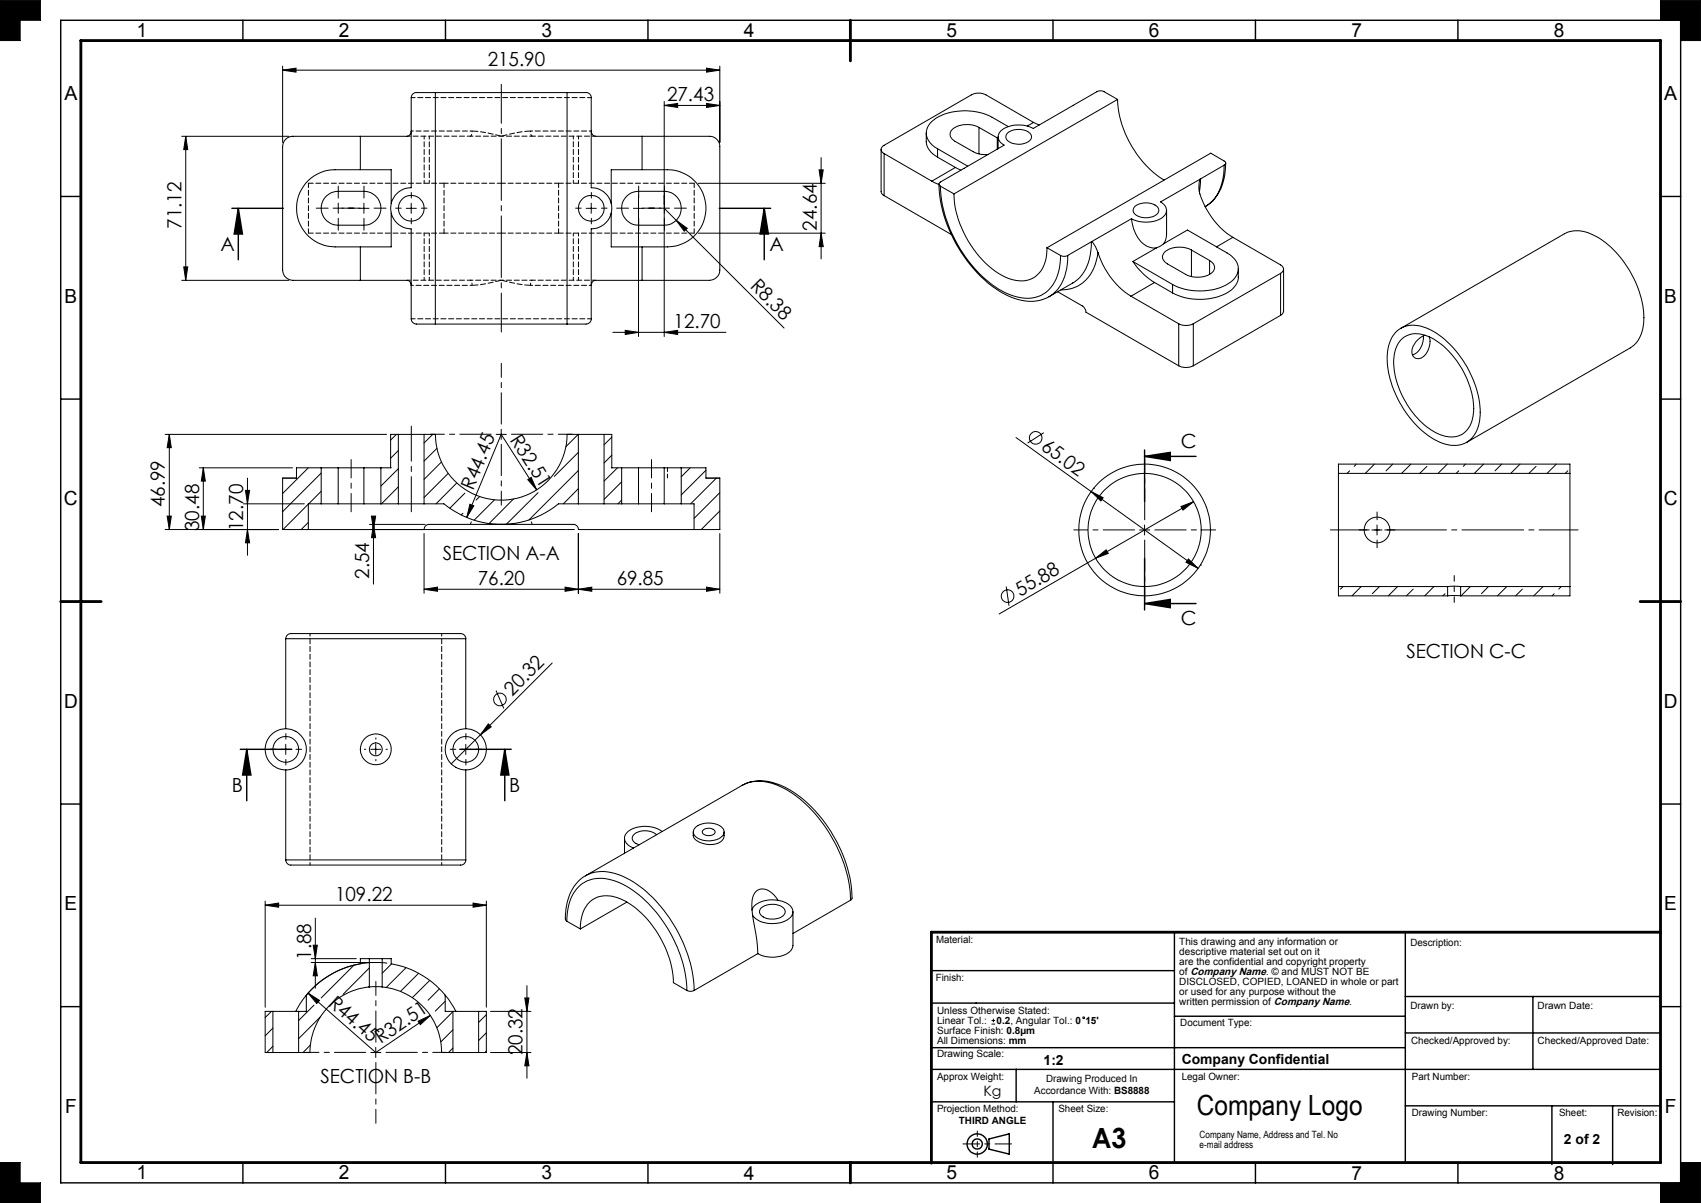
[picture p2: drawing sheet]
<svg xmlns="http://www.w3.org/2000/svg" width="420mm" height="297mm" viewBox="0 0 420 297" stroke-linecap="round" stroke-linejoin="round" font-family="sans-serif">
<g fill="none" stroke="#000" stroke-width=".35">
<path d="M15 5h400v287h-400zM60 5v5M110 5v5M160 5v5M260 5v5M310 5v5M360 5v5M15 48.5h5M57.3 51.4h12.7M58.8 51.4l1.1 6.4h-2.1zM58.8 51.4v12.7M177.6 51.4h12.7"/>
<path d="M188.7 51.4l1 6.4h-2zM188.7 51.4v12.7M410 48.5h5M15 98.5h5M410 98.5h5M282.6 112.7l6.4-1v2zM282.6 112.7h12.7M282.6 111.1v12.7M282.6 137.9v12.7M282.6 149l6.4-1v2zM282.6 149h12.7M15 198.5h5"/>
<path d="M59.3 185h12.7M60.9 185l1 6.3h-2zM60.9 185v12.7M113.5 185h12.7M124.6 185l1.1 6.3h-2.1zM124.6 185v12.7M410 198.5h5M230 239.6h60M290 230.1v57.1M347 230.1v57.1M15 248.5h5M230 258.7h117"/>
<path d="M230 247.6h60M290 250.9h57M347 255h63M347 246h63M378.5 246v18M410 248.5h5M230 272h60M230 264h180M250.9 264v8M260 272v20M347 273h63M383.2 273v14.5"/>
<path d="M398.2 273v14.5M60 287v5M110 287v5M160 287v5M244.2 281.2l5-1.3v5l-5-1.2zM310 287v5M360 287v5"/>
<circle cx="241.3" cy="282.4" r="2.51"/>
<circle cx="241.3" cy="282.4" r="1.25"/>
</g>
<path d="M237.8 282.4h12" fill="none" stroke="#000" stroke-width=".25" stroke-dasharray="15.2 1.3 1.3 1.3" stroke-dashoffset="11.1"/>
<path d="M241.3 279.2v6.5" fill="none" stroke="#000" stroke-width=".25" stroke-dasharray="15.2 1.3 1.3 1.3" stroke-dashoffset="13.9"/>
<g fill="none" stroke="#000" stroke-width=".25">
<path d="M0 0h10v5h-5v5h-5zM69.8 17.3l3.3-.5v1zM69.8 16.3v18.9M69.8 17.3h107.9M174.4 16.8l3.3 .5-3.3 .5zM177.7 16.3v18.9M410 0h10v10h-5v-5h-5zM44.9 33.7h26.4M45.9 33.7l.5 3.2h-1zM45.9 33.7v35.5M89 33.7h-16.7a2.53 2.53 0 0 0-2.5 2.5v30.5a2.59 2.59 0 0 0 2.5 2.5h16.7M89 33.7v8.2"/>
<path d="M101.5 32.4a1.24 1.24 0 0 1-1.5 1.3h-11M107.5 22.9h-4.7a1.26 1.26 0 0 0-1.3 1.2v22.3a5.1 5.1 0 0 0-5.1 5 5.1 5.1 0 0 0 5.1 5.1v22.2a1.33 1.33 0 0 0 1.3 1.3h4.7M107.5 22.9h32.5M107.5 22.9v57.1M140 22.9h4.7a1.21 1.21 0 0 1 1.3 1.2v22.3a5.1 5.1 0 0 1 5.1 5 5.1 5.1 0 0 1-5.1 5.1v22.2a1.26 1.26 0 0 1-1.3 1.3h-4.7M140 22.9v57.1M146 32.4a1.32 1.32 0 0 0 1.5 1.3h11M158.5 33.7h16.7a2.53 2.53 0 0 1 2.5 2.5v30.5a2.59 2.59 0 0 1-2.5 2.5h-16.7M158.5 33.7v8.2M164 26l3.3-.5v1zM164 25v58.1M164 26h13.7"/>
<path d="M174.4 25.5l3.3 .5-3.3 .5zM202.7 38.9v25M217.6 36.9v10.4a1.14 1.14 0 0 0 .7 1M218.3 37.9l11.8 6.8M218.3 37.9v10.4M228.7 32.8v2.1a4.6 4.6 0 0 0 2.8 3.9M231.5 38.8l4.4 2.5M231.5 36.7l7.4 4.3M231.5 36.7v2.1M241.7 31.5a5.8 5.8 0 0 0-6.9 .8 1.78 1.78 0 0 0 1 2.6l5.5 3 1.1 .2h1.6M241.7 31.5l4.5 2.5M241.7 31.5v6.5"/>
<path d="M246.2 34l.3 .2M246.2 34v2.8M246.5 33.8v2.9M248.8 32.8a4.3 4.3 0 0 1 5.8 .5 1.57 1.57 0 0 1-1.4 2 4.3 4.3 0 0 1-4.7-1l-.1-.6zM249 31.3l-4-2.3a14.6 14.6 0 0 0-14.4 .6 3.9 3.9 0 0 0 .3 6.8l.6 .3M255.2 30.2l1.4 .7M255.2 30.2l-11.7-6.8a4 4 0 0 0-3.6 0l-21.6 12.5a1.08 1.08 0 0 0-.7 1 1.08 1.08 0 0 0 .7 1M255.2 30.2l-1.6 .9M275.9 24.5l-3.3-1.9a2.02 2.02 0 0 0-1.8 0l-15.7 9.1a7.5 7.5 0 0 0-8 .6 2.09 2.09 0 0 0 .8 3.5l-15.7 9.1a.55 .55 0 0 0-.4 .6 .55 .55 0 0 0 .4 .5M275.9 24.5a25.3 25.3 0 0 0 11.5 19.9M275.9 24.5l-40.4 23.4M80.8 48.3l1-.7 1.1-.3 7-.1a4.2 4.2 0 0 1 4.2 4.2 4.2 4.2 0 0 1-4.2 4.2h-6.4a4.2 4.2 0 0 1-3.9-2.7 4.2 4.2 0 0 1 1.2-4.6z"/>
<path d="M88.6 51.4h2.5M89.9 50.2v2.5M96.6 50.2v-8.3h-13.9a9.5 9.5 0 0 0-9.5 9.5 9.5 9.5 0 0 0 9.5 9.6h13.9v-8.4M100.3 51.4h2.5M101.5 50.2v2.5M144.7 51.4h2.5M146 50.2v2.5M150.9 50.2v-8.3h13.9a9.5 9.5 0 0 1 9.5 9.5 9.5 9.5 0 0 1-9.5 9.6h-13.9v-8.4M154.9 48.3a3.8 3.8 0 0 1 2.8-1.1h6.3a4.2 4.2 0 0 1 4.2 4.2 4.2 4.2 0 0 1-4.2 4.2h-6.3a4.2 4.2 0 0 1-4-2.7 4.2 4.2 0 0 1 1.2-4.6zM156.4 51.4h2.5M157.7 48.2v34.9M164 51.4l29.6 29.6"/>
<path d="M167 54.4l2.7 2-.8 .7zM172.4 45.3h31.4M172.4 57.6h31.4M202.2 41.9h1.1l-.6 3.4zM202.7 57.6l.6 3.3h-1.1zM218.3 48.3l16.6 9.6M230.1 44.7l1.7 .8M231.8 45.4a34 34 0 0 0 15 26.5 12.6 12.6 0 0 0 11.5 1.7l.7-.4M232.2 46a33.1 33.1 0 0 0 14.4 25.4 11.4 11.4 0 0 0 10.4 1.6 9.8 9.8 0 0 0 4.8-8.8l.1-1.1M232.2 46l3.3 1.9M235.5 47.9a25.1 25.1 0 0 0 11.9 20.1 7.8 7.8 0 0 0 8.2 .3 8.3 8.3 0 0 0 2.9-7.1M235.9 41.3l1.3 .7"/>
<path d="M235.9 41.3l-5.8 3.4M269.5 59.7a4.4 4.4 0 0 1 1.6 2.7M269.5 59.7a11.5 11.5 0 0 1-4.2 9.9l-6.3 3.6M269.5 59.7l-5.9 3.4M279.4 54a7.8 7.8 0 0 0 4.4 7l1.8 .2M279.4 54l-9.9 5.7M280.2 51a4.3 4.3 0 0 1 5.8 .4 1.61 1.61 0 0 1-1.4 2.1 4.3 4.3 0 0 1-4.7-1l-.1-.6zM288 51.9v6a3.9 3.9 0 0 1-.7 2.3M296.4 44.2l-9.8 5.6a2.2 2.2 0 0 1 1.4 2.1 2.2 2.2 0 0 1-1.4 2.1 8.1 8.1 0 0 1-7.2 0M296.4 44.2a5 5 0 0 0 .2 4.7 19.4 19.4 0 0 0 7.8 9.7M296.4 44.2l-.2 3.1M297.6 51h.1"/>
<path d="M297.7 51h-.1M302.3 40.8a.53 .53 0 0 0 .3-.5 .53 .53 0 0 0-.3-.5l-3.4-2-40.4 23.4M302.3 40.8a11.3 11.3 0 0 1-4.6 10.2M302.3 40.8l-5.9 3.4M302.6 40.2a12.5 12.5 0 0 1-4.3 10.3l-.7 .5M304.4 58.6l11.8 6.8a1.1 1.1 0 0 1 .7 1 1.1 1.1 0 0 1-.7 1.1M304.4 58.6l-4 2.4M44.9 69.2h26.4M45.4 65.9h1l-.5 3.3zM89 69.2h11a1.21 1.21 0 0 1 1.5 1.3M89 61v8.2M158.5 69.2h-10.4a1.75 1.75 0 0 0-2 .7l-.1 .6"/>
<path d="M158.5 61v8.2M258.5 61.2l3.4 1.9M261.2 72l6 3.5a2.08 2.08 0 0 1 .9 1.6l22.9 13.2M261.9 63.1a1.94 1.94 0 0 0 1.7 0M263.6 63.1a11.3 11.3 0 0 1-4.2 9.9l-.4 .2M271.1 62.4a19.6 19.6 0 0 0 8.2 10.7M271.1 62.4a9.9 9.9 0 0 1-5.8 8.6l-1.6 .4-1.7 .2M279.3 73.1l11.7 6.8M279.7 64.6a16.9 16.9 0 0 0 5.4 5.1M279.7 64.6l9.8 5.6M285.1 69.7l-5.8 3.4M285.1 69.7l4.4 2.6"/>
<path d="M285.6 61.2l-5.9 3.4M287.3 60.2l5.9-3.4 9.8 5.6a4.2 4.2 0 0 1 2.4 5.4 9.2 9.2 0 0 1-7.6 4 14.3 14.3 0 0 1-8.3-1.6M287.3 60.2l-1.7 1M289.5 70.2v2.1M291 79.9a4 4 0 0 0 3.6 0M291 79.9v10.4M294.2 61.7a5.8 5.8 0 0 0-6.9 .9 1.78 1.78 0 0 0 1 2.6l4.4 2.5a5.9 5.9 0 0 0 6.9-.8 1.82 1.82 0 0 0-.9-2.6M294.2 61.7l4.5 2.6M294.2 61.7v6.6M294.6 79.9v10.4M298.7 64.3v3.4M305.8 66.4a5.9 5.9 0 0 1-.4 3.4 9.2 9.2 0 0 1-7.6 4 14.3 14.3 0 0 1-8.3-1.5"/>
<path d="M316.2 67.5l-21.6 12.4M316.2 67.5v10.4M316.2 77.9l-21.6 12.4M316.9 66.5v10.3l-.2 .6-.5 .5M107.5 80h32.5M151.3 82.1h27.9M154.4 81.6l3.3 .5-3.3 .5zM164 82.1l3.3-.5v1zM291 90.3a4 4 0 0 0 3.6 0M344.8 81.9a6.7 6.7 0 0 1 7.4-.9 23.8 23.8 0 0 1 11.9 13.6 15.6 15.6 0 0 1 .3 12.2 6.3 6.3 0 0 1-8.3 2.6 23.6 23.6 0 0 1-12.4-14.1 15.4 15.4 0 0 1 0-12.1zM345.9 84a5.8 5.8 0 0 1 6.9-.9 21 21 0 0 1 11 19.1 5.6 5.6 0 0 1-5.8 5.7 13.9 13.9 0 0 1-9.1-6 19.9 19.9 0 0 1-4.6-14.4l.7-2.2zM345.9 81.1l40.4-23.4a7.8 7.8 0 0 1 7.6 .6 24.9 24.9 0 0 1 12 20.9 7.7 7.7 0 0 1-3.4 6.7l-40.4 23.3"/>
<path d="M351.5 82.9a4.8 4.8 0 0 1-2.4 4.6l-.3 .1M351.9 82.8a4.5 4.5 0 0 0-3.2 4.6 1.78 1.78 0 0 0 1.6 1.2 1.78 1.78 0 0 0 1.7-1 4.9 4.9 0 0 0 .8-4.5M40.8 107.2h54.7M41.8 107.2l.5 3.3h-1zM41.8 107.2v23.5M49.2 115.5h23M50.2 115.5v15.2M50.2 115.5l.5 3.3h-1zM61.1 118v19.1M76.1 115.5l-6.3 6.3M79.3 115.5h4.2M79.3 115.5h-6.1v2.5h-3.4v12.7h72"/>
<path d="M79.3 115.5v8.9M79.3 116.8l-9.5 9.5M83.5 115.5h6.4M83.5 115.5v8.9M89.9 115.5h4.2M89.9 115.5v8.9M94.1 115.5v8.9M94.1 115.5h.1M97.9 107.2l-1.5 1.5M98.4 107.2h6.3M98.4 107.2h-2v8.3h-2.3M98.4 107.2v17.2"/>
<path d="M98.4 111.2l-2 1.9M98.4 115.7l-4.3 4.3M104.7 107.2h2.8a16.3 16.3 0 0 0 16.3 16.3 16.3 16.3 0 0 0 16.2-16.3h2.8M104.7 107.2v17.2M106.9 107.2l-2.2 2.2M107.9 110.7l-3.2 3.1M109 114l-4.3 4.4M110.7 116.9l-6 5.9M112.7 119.3l-5 5.1M122.5 107.2h2.5M123.8 106v2.5M130.3 118.4l.9-.5 1.3 3z"/>
<path d="M142.8 107.2l-3.1 3.1M142.8 107.2h6.4M142.8 107.2v17.2M142.8 111.7l-5.9 5.9M142.8 116.2l-12.2 12.2M149.2 107.2h1.9v8.3h2.4M149.2 107.2v17.2M151.1 107.9l-1.9 1.9M151.1 112.4l-1.9 1.9M152.5 115.5l-3.3 3.3M153.5 115.5h4.2M153.5 119l-4.3 4.3"/>
<path d="M153.5 115.5v8.9M157.7 115.5v8.9M157.7 115.5h6.3M164 115.5h4.2M164 115.5v8.9M168.2 115.5h6.1v2.5h3.4v12.7h-34.9a1.21 1.21 0 0 0-1.3-1.2h-35.5a1.26 1.26 0 0 0-1.3 1.2M168.2 115.5v8.9M170.4 115.5l-2.2 2.2M174.3 116.1l-6.1 6.1M176.9 118l-6.4 6.4M250.9 108l44.9 32.3M257.7 106.8l-4 2.6"/>
<path d="M330.5 116.9v27.9M330.5 116.9h57.1M330.5 116.9v-2.3h57.1v2.3M333.2 116.2l-.6 .7M334.9 114.6l-.5 .5M339.4 114.6l-2.3 2.3M343.9 114.6l-1.7 1.6M348.4 114.6l-2.3 2.3M352.3 115.1l-1.7 1.8M357.4 114.6l-2.3 2.3M360.2 116.2l-.6 .7M361.8 114.6l-.5 .5"/>
<path d="M366.3 114.6l-2.3 2.3M370.8 114.6l-1.7 1.6M375.3 114.6l-2.3 2.3M379.3 115.1l-1.8 1.8M384.3 114.6l-2.3 2.3M387.1 116.2l-.6 .7M387.6 116.9v27.9M40.8 130.7h28M41.3 127.4h1l-.5 3.3zM49.7 127.4h1l-.5 3.3zM60.1 124.4h15M60.6 121.1h1l-.5 3.3z"/>
<path d="M61.1 130.7l.5 3.3h-1zM76.1 129l-1.7 1.7M76.1 124.5l-6.2 6.2M79.3 124.4h4.2M79.3 124.4h-3.2v6.3M79.3 121.3l-3.1 3.1M83.5 124.4h6.4M89.9 124.4h4.2M91.2 129.5h13.8M91.7 127.4h1l-.5 3.3zM92.2 129.5l.5 3.2h-1zM92.2 129.5v14.7"/>
<path d="M94.1 124.4h4.3M98.4 124.4h6.3M98.4 120.2l-4.2 4.2M104.7 124.4h4.9a22.3 22.3 0 0 0 28.3 0h4.9M104.7 131.7v14.8M114.3 126.7l-.4 .4M114.8 121.7l-3.7 3.8M116 124.5l1 .4-1.7 2.8zM118.4 122.6l-.9 .9M122.1 123.4l-5 5M126.8 123.2l-6 6.1M132.5 120.9l-8.7-13.7-8.5 20.5"/>
<path d="M132.9 121.6l-7.8 7.8M142.8 131.7v14.8M142.8 124.4h6.4M142.8 120.6l-3.7 3.8M149.2 124.4h4.3M153.5 124.4h4.2M153.5 123.5l-.9 .9M157.7 124.4h6.3M164 124.4h4.2M168.2 124.4h3.2v6.3M177.7 131.7v14.8M177.7 121.6l-6.3 6.4"/>
<path d="M177.7 126.1l-4.6 4.6M177.7 130.6v.1M269.4 121.4l3 1.5-.6 .8zM270 120.5h.1M270.5 137.8l-23.8 13.8M270.5 137.8l2.6-2.1 .5 .9zM281.4 130.8h2.5M282.6 129.6v2.5M291.6 125.1l3.1-1.2-2.6 2zM293.4 138l2.4 2.3-3-1.5zM294.7 123.9l-24.2 13.9M296.4 139.5h.1"/>
<path d="M338.7 130.8h2.5M340 129.6v2.5M70.6 157.7h44.4M70.6 157.7a1.74 1.74 0 0 1 2.2-1.3h36.3a18.1 18.1 0 0 1 5.3 .2l.5 .6 .1 .5M70.6 157.7v22.2M104.7 145.5l3.3-.5v1zM104.7 145.5h73M115 157.7v22.2M139.5 145l3.3 .5-3.3 .5zM142.8 145.5l3.3-.5v1zM174.4 145l3.3 .5-3.3 .5zM248.5 144.8l.6 4.7"/>
<path d="M330.5 144.8h26.9M330.5 144.8v2.3h26.9M331.6 144.8l-.6 .6M336.1 144.8l-2.3 2.3M340.6 144.8l-1.8 1.8M345.1 144.8l-2.3 2.3M348.9 145.4l-1.6 1.7M354 144.8l-2.2 2.3M356.8 146.6l-.5 .5M357.4 144.8h3.2M357.4 147.1h3.2M357.4 144.8v2.3"/>
<path d="M360.6 144.8h27M360.6 144.8v2.3M363 144.8l-2.2 2.3M367.5 144.8l-1.7 1.8M372 144.8l-2.3 2.3M375.9 145.4l-1.7 1.7M381 144.8l-2.3 2.3M383.8 146.6l-.6 .5M385.5 144.8l-.6 .6M387.6 144.8v2.3h-27M120.6 178.7l.7 .8-2.7 1.9zM122.5 170.5l1.9 4.4"/>
<path d="M136.3 163.7l-17.7 17.7M69.3 185h2.5M70.6 183.8v2.5M70.6 190.1v22.2M91.5 185h2.6M92.8 183.8v2.5M113.8 185h2.5M115 183.8v2.5M115 190.1v22.2M118.6 181.4l-7.2 7.2M183.2 193.9a10.7 10.7 0 0 1 9.8 .1 31.9 31.9 0 0 1 15 16.7 25.7 25.7 0 0 1 2.3 11.3l-.3 .2M70.6 212.3h44.4"/>
<path d="M70.6 212.3a1.68 1.68 0 0 0 2.2 1.3h40.7a1.26 1.26 0 0 0 1.5-1.3M144.6 216.2a11.4 11.4 0 0 0-5 10v.8l.3 .4M144.6 216.2a10.1 10.1 0 0 1 9.5 .3 32 32 0 0 1 14.5 16 30 30 0 0 1 2.8 12M144.6 216.2l38.6-22.3a10 10 0 0 1 9.5 .3 32 32 0 0 1 14.5 16.1 29.3 29.3 0 0 1 2.8 11.9M154.2 206.9v3.7M162.1 206.1a4.3 4.3 0 0 0-5.9 .3 1.65 1.65 0 0 0 1.6 2.2M163.5 205.3a7.2 7.2 0 0 0-8.9 .5 2.07 2.07 0 0 0 1 3.1l.8 .5M171.2 205.4a2.41 2.41 0 0 0 2.2 2.8 4.5 4.5 0 0 0 5.2-1.2l.2-1.6M171.8 204.2a5.3 5.3 0 0 1 6.8 .5 1.74 1.74 0 0 1-1.1 2.4 5.1 5.1 0 0 1-6.2-1.2 1.47 1.47 0 0 1 .5-1.7zM173.6 205a2.06 2.06 0 0 1 2.9 .2 1.08 1.08 0 0 1-1.4 1.1 1.21 1.21 0 0 1-1.6-1.1zM65.5 223.5l3.3-.5v1zM65.5 222.5v26.2"/>
<path d="M65.5 223.5h54.6M76.8 236.7h11.2M76.8 237.6h15M77.3 233.4h1.1l-.5 3.3zM77.9 237.6l.5 3.3h-1.1zM77.9 226.7v17.3M87.4 238.3l-8.1 8.1M89 236.7h.1M91.2 236.7h3.2M91.2 236.7h-2.2v1.2a22.5 22.5 0 0 0-13.4 7.8M91.2 236.7v7M91.2 239l-6.5 6.5"/>
<path d="M94.4 236.7h2.2v1.2a22.2 22.2 0 0 1 13.3 7.8M94.4 236.7v7M95.6 237.8a22.3 22.3 0 0 0-20.2 8.2M96.7 237.9l-2.3 2.4M100.3 238.9l-4.9 4.9M116.8 223l3.3 .5-3.3 .5zM120.1 222.5v26.2M139.9 227.4a11.7 11.7 0 0 1 3.4-8.9 8.9 8.9 0 0 1 9.2-.8 29.4 29.4 0 0 1 14.3 15.1 28.9 28.9 0 0 1 2.8 11.7M139.9 227.4l3.4 1.9M143.3 229.3a8.3 8.3 0 0 1 3.2-7.3 8.2 8.2 0 0 1 8.6 .9 25.4 25.4 0 0 1 11.2 19.7l3.3 1.9M154.8 222.7l-11.5 6.6M185.8 225.9l1.1 6.4 .2 3.1"/>
<path d="M187.1 235.4l-15.7 9.1M188 224.1a4.5 4.5 0 0 1 5.7 .4 1.6 1.6 0 0 1-1.3 2.2 4 4 0 0 1-4.8-1.2v-.7zM192.1 222.3a4.4 4.4 0 0 0-4.7-2.7 3.5 3.5 0 0 0-1.8 3.7l.2 2.6M192.1 222.3a3.8 3.8 0 0 1 3.7 2.7 3.7 3.7 0 0 1-3.6 2.9 6.3 6.3 0 0 1-6.4-2M192.1 222.3a6.4 6.4 0 0 0-6.2 1.7l-.2 .7M195.8 225.1v8.3a3.7 3.7 0 0 1-3.6 2.8 7.9 7.9 0 0 1-5.1-.8M210 222.2l-14.2 8.3M67 249.7l-1.5 1.5M67.4 249.7h6.3M67.4 259.9h6.3M67.4 249.7h-1.9v10.2h1.9M67.4 249.7v10.2"/>
<path d="M67.4 253.8l-1.9 1.9M67.4 258.3l-1.5 1.6M73.7 249.7v10.2M75.6 245.7l-1.6 2.2-1 1.8M75.6 245.7v4h-1.9M76.1 245.2l2.8 1.8-.7 .8zM76.1 245.2l16.7 14.7 13.4-9.2M76.6 258l-1.8 1.9M77.5 248.1l-3.8 3.9M79.1 251.1l-5.4 5.3M91.2 243.7h3.2M91.2 243.7a16.3 16.3 0 0 0-14.7 16.2h-2.8"/>
<path d="M91.2 243.4l-.2 .3M91.5 259.9h2.6M92.8 258.6v2.5M94.4 243.7a16.3 16.3 0 0 1 14.6 16.2h2.8M103.2 252.1l3-1.4-2.4 2.3zM103.4 240.3l-4.5 4.5M106.1 242l-4.3 4.3M108.5 244.1l-2.8 2.8M109.9 245.7l1.1 1.3 1.6 2.7M109.9 245.7v4h1.9M109.9 247.2l-2.4 2.4M111.8 259.9h6.4"/>
<path d="M111.8 249.7h6.4M111.8 249.7v10.2M111.8 249.8l-4 3.9M111.8 254.2l-3 3M111.8 258.8l-1.1 1.1M118.2 249.7h1.9v10.2h-1.9M118.2 249.7v10.2M120.1 250.5l-1.9 1.9M120.1 255l-1.9 1.9M120.1 259.5l-.4 .4M121.1 259.9h10M121.1 249.7h10"/>
<path d="M129.6 246.4h1l-.5 3.3zM130.1 259.9l.5 3.2h-1zM130.1 243.3v22.9M169.6 244.5a1.94 1.94 0 0 0 1.8 0M244.8 252.8h.9M244.8 252h.9M245.3 251.5v.9M0 287h5v5h5v5h-10zM415 287h5v10h-10v-5h5z"/>
<circle cx="101.5" cy="51.4" r="3.2"/>
<circle cx="146" cy="51.4" r="3.2"/>
<circle cx="255.7" cy="108.1" r="1.56"/>
<circle cx="282.6" cy="130.8" r="14"/>
<circle cx="282.6" cy="130.8" r="16.3"/>
<circle cx="340" cy="130.9" r="3.2"/>
<circle cx="248.8" cy="147.2" r="1.56"/>
<circle cx="123.4" cy="172.7" r="1.56"/>
<circle cx="70.6" cy="185" r="5.1"/>
<circle cx="70.6" cy="185" r="3.2"/>
<circle cx="92.8" cy="185" r="1.59"/>
<circle cx="92.8" cy="185" r="3.8"/>
<circle cx="115" cy="185" r="3.2"/>
<circle cx="115" cy="185" r="5.1"/>
<circle cx="267.6" cy="251.3" r=".22"/>
</g>
<path d="M20 10h390v277h-390zM210 5v10M15 148.5h10M405 148.5h10M410 230.1h-180v57.1M210 287v5" fill="none" stroke="#000" stroke-width=".7"/>
<path d="M0 0v10h5v-5h5v-5zM0 287v10h10v-5h-5v-5zM415 287v5h-5v5h10v-10zM410 0v5h5v5h5v-10z" fill-rule="evenodd" fill="#000"/>
<g fill="none" stroke="#000" stroke-width=".25" stroke-dasharray="15.2 1.3 1.3 1.3">
<path d="M81 51.4h-2.9M83.5 51.4v1.2M83.5 51.4h1.3M83.5 51.4v-1.3M83.5 51.4h-1.2M83.5 53.9v2.9M83.5 48.9v-2.9M86 51.4h3M87.4 51.4h-3M87.4 51.4h-1.4M89.9 53.9v2.9M89.9 48.9v-2.9"/>
<path d="M92.4 51.4h2.9M99.1 51.4h-1.4M101.6 48.9v-1.4M101.6 53.9v1.4M104.1 51.4h1.3M143.5 51.4h-1.4M146 48.9v-1.4M146 53.9v1.4M148.5 51.4h1.4M155.2 51.4h-3M157.7 48.9v-2.9M157.7 53.9v2.9"/>
<path d="M160.2 51.4h2.9M160.2 51.4h1.3M161.5 51.4h-2.9M164 51.4v-1.3M164 51.4h-1.2M164 51.4v1.2M164 51.4h1.3M164 48.9v-2.9M164 53.9v2.9M166.5 51.4h3M337.5 130.8h-1.9M340 128.3v-1.9"/>
<path d="M340 133.3v2M342.5 130.8h1.9M68.1 185h-1.4M70.6 182.5v-1.4M70.6 187.5v1.4M73.1 185h1.4M90.3 185h-.3M92.8 182.5v-.4M92.8 187.5v.3M95.3 185h.3M112.5 185h-1.3M115 182.5v-1.4"/>
<path d="M115 187.5v1.4M117.5 185h1.4"/>
</g>
<path d="M121.3 107.2h-15M123.8 104.7v-15M123.8 109.7v15M126.3 107.2h15M280.1 130.8h-15M282.6 128.3v-15M282.6 133.3v15M285.1 130.8h15M90.3 259.8h-15M92.8 257.3v-15M95.3 259.8h15M92.8 262.3v15" fill="none" stroke="#000" stroke-width=".25" stroke-dasharray="15.2 1.3 1.3 1.3" stroke-dashoffset="7.5"/>
<path d="M123.8 82v-61.2M328.5 130.8h61.1" fill="none" stroke="#000" stroke-width=".25" stroke-dasharray="15.2 1.3 1.3 1.3" stroke-dashoffset="5.6"/>
<path d="M359.1 148.7v-6.6" fill="none" stroke="#000" stroke-width=".25" stroke-dasharray="15.2 1.3 1.3 1.3" stroke-dashoffset="13.8"/>
<path d="M86.7 113.5v12.9M160.9 126.4v-12.9" fill="none" stroke="#000" stroke-width=".25" stroke-dasharray="15.2 1.3 1.3 1.3" stroke-dashoffset="10.7"/>
<path d="M101.6 126.4v-21.2" fill="none" stroke="#000" stroke-width=".25" stroke-dasharray="15.2 1.3 1.3 1.3" stroke-dashoffset="6.6"/>
<g fill="#000">
<path d="M167 54.4l2.7 2-.8 .7zM116 124.5l1 .4-1.7 2.8zM130.3 118.4l.9-.5 1.3 3zM120.6 178.7l.7 .8-2.7 1.9zM76.1 245.2l2.8 1.8-.7 .8zM103.2 252.1l3-1.4-2.4 2.3z"/>
<path d="M174.4 16.8l3.3 .5-3.3 .5zM69.8 17.3l3.3-.5v1zM164 82.1l3.3-.5v1zM154.4 81.6l3.3 .5-3.3 .5zM174.4 25.5l3.3 .5-3.3 .5zM164 26l3.3-.5v1zM174.4 145l3.3 .5-3.3 .5zM142.8 145.5l3.3-.5v1zM139.5 145l3.3 .5-3.3 .5zM104.7 145.5l3.3-.5v1z"/>
<path d="M45.9 33.7l.5 3.2h-1zM45.4 65.9h1l-.5 3.3zM202.2 41.9h1.1l-.6 3.4zM202.7 57.6l.6 3.3h-1.1zM50.2 115.5l.5 3.3h-1zM49.7 127.4h1l-.5 3.3zM41.8 107.2l.5 3.3h-1zM41.3 127.4h1l-.5 3.3zM129.6 246.4h1l-.5 3.3zM130.1 259.9l.5 3.2h-1zM77.3 233.4h1.1l-.5 3.3zM77.9 237.6l.5 3.3h-1.1z"/>
<path d="M188.7 51.4l1 6.4h-2zM58.8 51.4l1.1 6.4h-2.1z"/>
<path d="M282.6 112.7l6.4-1v2zM282.6 149l6.4-1v2z"/>
<path d="M61.1 130.7l.5 3.3h-1zM60.6 121.1h1l-.5 3.3zM91.7 127.4h1l-.5 3.3zM92.2 129.5l.5 3.2h-1z"/>
<path d="M291.6 125.1l.5 .8 2.6-2zM270.5 137.8l3.1-1.2-.5-.9z"/>
<path d="M293.4 138l2.4 2.3-3-1.5zM269.4 121.4l3 1.5-.6 .8z"/>
<path d="M124.6 185l1.1 6.3h-2.1zM60.9 185l1 6.3h-2z"/>
<path d="M65.5 223.5l3.3-.5v1zM116.8 223l3.3 .5-3.3 .5z"/>
</g>
<path d="M100.5 33.6h15.7M131.4 33.6h15.6M116.2 69.2h-15.7M147 69.2h-15.6" fill="none" stroke="#000" stroke-width=".25" stroke-dasharray="1.3 .6" stroke-dashoffset=".4"/>
<path d="M116.2 33.6l.3-.4 .1-.9M116.6 32.3h-15M131.4 33.6l-.3-.4-.1-.9M146 32.3h-15M101.6 70.4h15M116.6 70.4l-.1-.9-.3-.3M131 70.4l.1-.9 .3-.3M131 70.4h15" fill="none" stroke="#000" stroke-width=".25" stroke-dasharray="1.3 .6" stroke-dashoffset=".7"/>
<path d="M123.8 33.6l-3.8-.9-3.4-.4M131 32.3l-3.4 .4-3.8 .9M116.6 70.4l3.4-.4 3.8-.8M123.8 69.2l3.8 .8 3.4 .4" fill="none" stroke="#000" stroke-width=".25" stroke-dasharray="1.3 .6" stroke-dashoffset="-.2"/>
<path d="M101.6 24.1h44.4M146 78.7h-44.4M164.8 115.5v2.5" fill="none" stroke="#000" stroke-width=".25" stroke-dasharray="1.3 .6" stroke-dashoffset=".3"/>
<path d="M76.2 45.2h33.4M109.6 57.6h-33.4M137.9 45.2h33.5M171.4 57.6h-33.5" fill="none" stroke="#000" stroke-width=".25" stroke-dasharray="1.3 .6" stroke-dashoffset=".1"/>
<path d="M76.2 57.6v-12.4M109.6 57.6v-12.4M109.6 45.2h14.2M123.8 57.6h-14.2M123.8 45.2h14.1M137.9 45.2v12.4M137.9 57.6h-14.1M171.4 45.2v12.4" fill="none" stroke="#000" stroke-width=".25" stroke-dasharray="1.3 .6" stroke-dashoffset=".2"/>
<path d="M123.8 33.6h-7.6M131.4 33.6h-7.6M123.8 69.2h-7.6M131.4 69.2h-7.6M116.2 129.4l.4-1.2M131.4 129.4l-.4-1.2M76.6 213.6v-57.2M109.1 213.6v-57.2" fill="none" stroke="#000" stroke-width=".25" stroke-dasharray="1.3 .6" stroke-dashoffset=".6"/>
<path d="M104.7 33.6v11.6M106 33.6v11.6M141.6 33.6v11.6M142.8 33.6v11.6M104.7 57.6v11.6M106 57.6v11.6M141.6 57.6v11.6M142.8 57.6v11.6" fill="none" stroke="#000" stroke-width=".25" stroke-dasharray="1.3 .6" stroke-dashoffset=".5"/>
<path d="M96.6 115.5h-.1M150.9 115.5h.2" fill="none" stroke="#000" stroke-width=".25" stroke-dasharray="1.3 .6"/>
<g font-size="6.9">
<text x="295.5" y="275.4">Company Logo</text>
<text x="269.6" y="283.4">A3</text>
</g>
<g font-size="4.8">
<text x="33.8" y="9.2">1</text>
<text x="83.7" y="9.2">2</text>
<text x="133.7" y="9.2">3</text>
<text x="183.7" y="9.2">4</text>
<text x="233.7" y="9.2">5</text>
<text x="283.7" y="9.2">6</text>
<text x="333.7" y="9.2">7</text>
<text x="383.7" y="9.2">8</text>
<text x="120.4" y="16.2">215.90</text>
<text x="15.9" y="24.7">A</text>
<text x="164.7" y="24.9">27.43</text>
<text x="410.9" y="24.7">A</text>
<text x="44.8" y="56.5" transform="rotate(-90 44.8 56.5)">71.12</text>
<text x="201.7" y="56.9" transform="rotate(-90 201.7 56.9)">24.64</text>
<text x="54.5" y="62">A</text>
<text x="190" y="62">A</text>
<text x="185" y="70.9" transform="rotate(45 185 70.9)">R8.38</text>
<text x="15.9" y="74.7">B</text>
<text x="410.9" y="74.7">B</text>
<text x="166.3" y="81">12.70</text>
<text x="125.8" y="108.5" transform="rotate(57 125.8 108.5)">R32.51</text>
<text x="256.9" y="110.9" transform="rotate(36 256.9 110.9)">65.02</text>
<text x="291.6" y="110.5">C</text>
<text x="15.8" y="124.7">C</text>
<text x="40.7" y="125.2" transform="rotate(-90 40.7 125.2)">46.99</text>
<text x="116.8" y="121.2" transform="rotate(-67 116.8 121.2)">R44.45</text>
<text x="410.8" y="124.7">C</text>
<text x="49.1" y="131.1" transform="rotate(-90 49.1 131.1)">30.48</text>
<text x="60.1" y="131.1" transform="rotate(-90 60.1 131.1)">12.70</text>
<text x="91.2" y="142.9" transform="rotate(-90 91.2 142.9)">2.54</text>
<text x="109.3" y="138.3">SECTION A-A</text>
<text x="118" y="144.4">76.20</text>
<text x="152.3" y="144.4">69.85</text>
<text x="251.9" y="147.3" transform="rotate(-30 251.9 147.3)">55.88</text>
<text x="291.6" y="154.3">C</text>
<text x="347.3" y="162.4">SECTION C-C</text>
<text x="126.4" y="172" transform="rotate(-45 126.4 172)">20.32</text>
<text x="15.8" y="174.7">D</text>
<text x="410.8" y="174.7">D</text>
<text x="57.3" y="195.5">B</text>
<text x="125.7" y="195.5">B</text>
<text x="15.9" y="224.7">E</text>
<text x="82.7" y="222.4">109.22</text>
<text x="410.9" y="224.7">E</text>
<text x="76.8" y="237" transform="rotate(-90 76.8 237)">1.88</text>
<text x="80.8" y="248" transform="rotate(41 80.8 248)">R44.45</text>
<text x="94" y="257.8" transform="rotate(-34 94 257.8)">R32.51</text>
<text x="129" y="260.6" transform="rotate(-90 129 260.6)">20.32</text>
<text x="79.1" y="267.3">SECTION B-B</text>
<text x="16.1" y="274.7">F</text>
<text x="411.1" y="274.7">F</text>
<text x="33.8" y="291.2">1</text>
<text x="83.7" y="291.2">2</text>
<text x="133.7" y="291.2">3</text>
<text x="183.7" y="291.2">4</text>
<text x="233.7" y="291.2">5</text>
<text x="283.7" y="291.2">6</text>
<text x="333.7" y="291.2">7</text>
<text x="383.7" y="291.2">8</text>
</g>
<text font-size="3.5" x="242.8" y="270.6">Kg</text>
<g font-size="3.4">
<text x="257.7" y="262.8">1:2</text>
<text x="291.8" y="262.7">Company Confidential</text>
<text x="386.2" y="282.4">2 of 2</text>
</g>
<g font-size="2.5">
<text x="231.1" y="232.8">Material:</text>
<text x="291.2" y="233.3">This drawing and any information or</text>
<text x="348.3" y="233.5">Description:</text>
<text x="291.2" y="235.7">descriptive material set out on it</text>
<text x="291.2" y="238.2">are the confidential and copyright property</text>
<text x="231.1" y="242.2">Finish:</text>
<text x="291.2" y="243.2">DISCLOSED, COPIED, LOANED in whole or part</text>
<text x="291.2" y="245.6">or used for any purpose without the</text>
<text x="291.2" y="240.7">of Company Name. © and MUST NOT BE</text>
<text x="231.4" y="250.3">Unless Otherwise Stated:</text>
<text x="291.2" y="248.1">written permission of Company Name.</text>
<text x="348.3" y="249">Drawn by:</text>
<text x="379.6" y="249">Drawn Date:</text>
<text x="231.4" y="252.8">Linear Tol.:</text>
<text x="231.4" y="255.2">Surface Finish: 0.8µm</text>
<text x="231.4" y="257.7">All Dimensions: mm</text>
<text x="246.1" y="252.8">0.2, Angular Tol.: 0</text>
<text x="268" y="252.8">15'</text>
<text x="291.4" y="253.4">Document Type:</text>
<text x="348.4" y="257.7">Checked/Approved by:</text>
<text x="379.6" y="257.7">Checked/Approved Date:</text>
<text x="231.4" y="261.1">Drawing Scale:</text>
<text x="231.4" y="266.7">Approx Weight:</text>
<text x="255.4" y="270">Accordance With: BS8888</text>
<text x="258.3" y="267.2">Drawing Produced In</text>
<text x="291.8" y="266.7">Legal Owner:</text>
<text x="348.6" y="266.7">Part Number:</text>
<text x="231.4" y="274.6">Projection Method:</text>
<text x="261.3" y="274.5">Sheet Size:</text>
<text x="348.6" y="275.4">Drawing Number:</text>
<text x="384.9" y="275.4">Sheet:</text>
<text x="399.4" y="275.4">Revision:</text>
<text x="236.8" y="277.4">THIRD ANGLE</text>
<text x="296.2" y="281.1">Company Name, Address and Tel. No</text>
<text x="296.2" y="283.5">e-mail address</text>
</g>
</svg>
